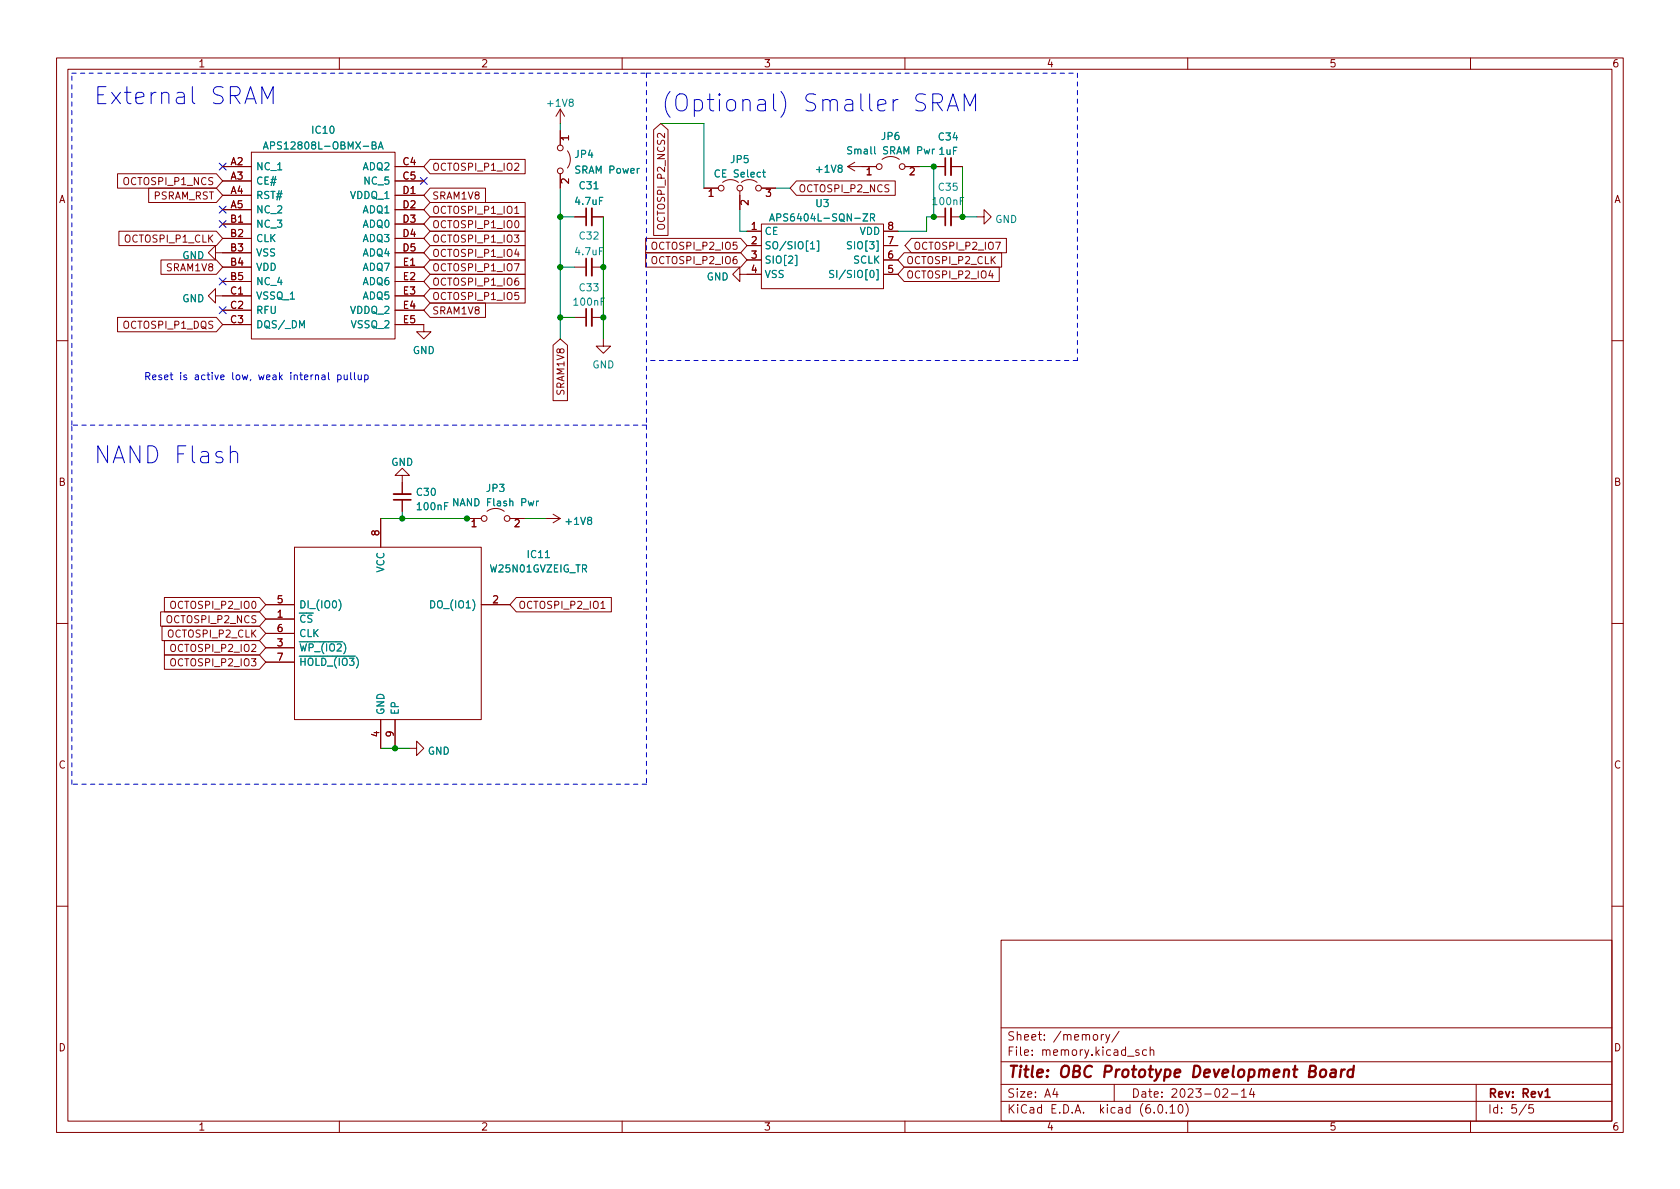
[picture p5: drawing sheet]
<svg xmlns="http://www.w3.org/2000/svg" width="297mm" height="210mm" viewBox="0 0 297 210" stroke-linecap="round" stroke-linejoin="round" font-family="sans-serif">
<g fill="none" stroke="#840000" stroke-width=".18">
<path d="M10 10.2h277v190.1h-277zM12 12.2h273v186.1h-273zM60 10.2v2M99.1 19.3v2.5M99.1 19.3l-.8 1.3M99.1 19.3l.7 1.3M110 10.2v2M160 10.2v2M210 10.2v2M260 10.2v2M20.8 30.7h17.5l1.1 1.3-1.1 1.3h-17.5zM26.3 33.3h12l1.1 1.2-1.1 1.3h-12z"/>
<path d="M39.4 29.5h5M39.4 32h5M39.4 34.5h5M39.4 37.1h5M39.4 39.6h5M44.4 26.9h25.4v33h-25.4zM69.8 29.5h5.1M69.8 32h5.1M69.8 34.5h5.1M69.8 37.1h5.1M69.8 39.6h5.1M76 28.2h16.9v2.5h-16.9l-1.1-1.2z"/>
<path d="M76 38.3h16.9v2.6h-16.9l-1.1-1.3zM76 35.8h16.9v2.5h-16.9l-1.1-1.2zM76 33.3h9.8v2.5h-9.8l-1.1-1.3zM91 37.7h.7M99.1 23.1v2.5M99.1 30.7v2.6M100.3 26.7a2.54 2.54 0 0 1 0 3M101.6 38.3h2M104.6 38.3h2.1M115.6 22.9l1.2-1.1 1.3 1.1v18.7h-2.5zM124.5 33.3h2.5M127.8 32.3a2.26 2.26 0 0 1 2.8 0"/>
<path d="M130.8 33.8v3.3M131.1 32.3a2.26 2.26 0 0 1 2.8 0M134.6 39.6h21.6v11.4h-21.6zM134.6 33.3h2.6M140.8 32h17.5v2.5h-17.5l-1.1-1.2zM149.9 29.5h5M149.9 29.5l1.2 .7M151.1 28.7l-1.2 .8M156 28.2a2.54 2.54 0 0 1 3 0M160 29.5h2.6M165.1 29.5h2M165.1 38.3h2"/>
<path d="M168.1 29.5h2.1M168.1 38.3h2.1M172.7 38.3h1.3v-1.2l1.3 1.2-1.3 1.3v-1.3M20.8 56.1h17.5l1.1 1.3-1.1 1.3h-17.5zM21 40.9h17.3l1.1 1.3-1.1 1.2h-17.3zM28.5 46h9.8l1.1 1.2-1.1 1.3h-9.8zM38.1 44.7v-1.3l-1.3 1.3 1.3 1.3v-1.3h6.3M38.1 52.3v-1.3l-1.3 1.3 1.3 1.3v-1.3h6.3M39.4 42.2h5M39.4 47.2h5M39.4 49.8h5M39.4 54.9h5"/>
<path d="M39.4 57.4h5M69.8 57.4h5.1v1.3h1.3l-1.3 1.2-1.2-1.2h1.2M69.8 42.2h5.1M69.8 44.7h5.1M69.8 47.2h5.1M69.8 49.8h5.1M69.8 52.3h5.1M69.8 54.9h5.1M76 40.9h16.9v2.5h-16.9l-1.1-1.2zM76 43.4h16.9v2.6h-16.9l-1.1-1.3zM76 46h16.9v2.5h-16.9l-1.1-1.3zM76 51h16.9v2.6h-16.9l-1.1-1.3z"/>
<path d="M76 48.5h16.9v2.5h-16.9l-1.1-1.2zM76 53.6h9.8v2.5h-9.8l-1.1-1.2zM101.6 47.2h2M101.6 56.1h2M104.6 47.2h2.1M104.6 56.1h2.1M106.7 59.9v1.3h1.2l-1.2 1.3-1.3-1.3h1.3M114.2 44.7h16.8l1.1 1.3-1.1 1.2h-16.8zM114.2 42.2h16.8l1.1 1.2-1.1 1.3h-16.8zM130.8 48.5v-1.3l-1.3 1.3 1.3 1.3v-1.3h3.8M132.1 40.9h2.5M132.1 43.4h2.5"/>
<path d="M132.1 46h2.5M156.2 40.9h2.5M156.2 43.4h2.5M156.2 46h2.5M156.2 48.5h2.5M159.9 47.2h16.8v2.6h-16.8l-1.2-1.3zM159.9 44.7h17.2v2.5h-17.2l-1.2-1.2zM161.1 42.2h16.8v2.5h-16.8l-1.1-1.3zM10 60.2h2M97.8 61l1.3-1.1 1.2 1.1v9.8h-2.5zM285 60.2h2M52.1 96.8h33v30.4h-33z"/>
<path d="M67.3 91.7v5.1M71.1 84.1h1.3l-1.3-1.3-1.3 1.3h1.3v3.3M71.1 88.4v2M82.5 91.7h2.6M86.1 90.4a2.54 2.54 0 0 1 3.1 0M90.2 91.7h2.5M96.5 91.7h2.6M97.8 90.9l1.3 .8M99.1 91.7l-1.3 .8M10 110.2h2M28.4 108.2h17.5l1.1 1.3-1.1 1.2h-17.5zM28.6 110.7h17.3l1.1 1.3-1.1 1.3h-17.3z"/>
<path d="M29.1 115.8h16.8l1.1 1.3-1.1 1.3h-16.8zM29.1 105.7h16.8l1.1 1.2-1.1 1.3h-16.8zM29.1 113.3h16.8l1.1 1.2-1.1 1.3h-16.8zM47 109.5h5.1M47 106.9h5.1M47 114.5h5.1M47 112h5.1M47 117.1h5.1M85.1 106.9h5.1M91.3 105.7h16.8v2.5h-16.8l-1.1-1.3zM106.2 107.6h.8M285 110.2h2"/>
<path d="M67.3 127.2v5.1M69.8 127.2v5.1M72.4 132.3h1.3v-1.2l1.2 1.2-1.2 1.3v-1.3M10 160.2h2M177 166.3h108v32h-108zM285 160.2h2M60 198.3v2M110 198.3v2M160 198.3v2M177 194.8h108M177 191.8h108M177 187.8h108"/>
<path d="M177 181.8h108M186.5 192.5l-.4 1h1M186.9 193v1M194.7 182.9v1M195.1 182.9l-.2 .1-.2 .2M195.5 182.9l.4 1M196.2 182.9l-.5 1.4-.2 .1M197 191.8v3M197.9 182.4l-1.3 1.9M201.4 185.7l-.4-.1-.2 .2 .1 .3 .5 .1v.4h-.6M202.7 185.7l-.4-.1-.3 .3v.4l.1 .3h.6M203.4 185.8l.2-.2 .3 .1 .1 .9"/>
<path d="M203.4 185.1v1.5M204.9 195.4l.2-.1a.81 .81 0 0 1 .6 .7 .81 .81 0 0 1-.3 .8h-.2a.81 .81 0 0 1-.6-.6 .81 .81 0 0 1 .3-.8zM206.2 196.7v.1M206.9 195.8l.4-.5v1.5M206.9 196.8h.8M208.5 195.4l.1-.1a.81 .81 0 0 1 .6 .7 .81 .81 0 0 1-.3 .8h-.1a.81 .81 0 0 1-.6-.6 .81 .81 0 0 1 .3-.8zM209.6 195.1a1.72 1.72 0 0 1 0 2.3M210 198.3v2M216.2 192.7l.6-.2 .2 .2 .1 .3-1 1h1M217.7 193.5h1.2M219.5 193l.4-.5v1.5M219.5 194h.9"/>
<path d="M221.3 192.5l-.4 1h1M221.6 193v1M260 198.3v2M261 191.8v6.5M269.9 195.3l-1.3 1.9M271.1 195.3h-.7l-.1 .7 .2-.1 .5 .1 .2 .2-.1 .5-.2 .1-.6-.1"/>
<circle cx="99.1" cy="30.2" r=".51"/>
<circle cx="99.1" cy="26.2" r=".51"/>
<circle cx="127.5" cy="33.3" r=".51"/>
<circle cx="130.8" cy="33.3" r=".51"/>
<circle cx="134.1" cy="33.3" r=".51"/>
<circle cx="155.4" cy="29.5" r=".51"/>
<circle cx="159.5" cy="29.5" r=".51"/>
<circle cx="85.6" cy="91.7" r=".51"/>
<circle cx="89.7" cy="91.7" r=".51"/>
</g>
<path d="M103.6 36.8v3.1M167.1 27.9v3.1M167.1 36.8v3.1M103.6 45.7v3.1M103.6 54.6v3.1M69.6 88.4h3M273.2 193l.4-.5v1.5M273.2 194h.9" fill="none" stroke="#840000" stroke-width=".3"/>
<path d="M233.6 189.3a.52 .52 0 0 1 .5-.2 .52 .52 0 0 1 .4 .4l-.1 .6a.55 .55 0 0 1-.5 .4 .55 .55 0 0 1-.5-.4zM235.4 189.2l.2-.1 .5 .1v1.3M236.2 189.6l-.7 .1a.4 .4 0 0 0-.3 .3 .4 .4 0 0 0 .2 .5l.7-.1M237.2 189.1l-.2 1.4M237.8 189.1l-.4 .1-.2 .3M239.3 189.2a.66 .66 0 0 0-1 .3l-.1 .6 .2 .3 .2 .1 .5-.1M239.4 188.5l-.3 2" fill="none" stroke="#840000" stroke-width=".4"/>
<g fill="none" stroke="#008484" stroke-width=".18">
<path d="M46.6 26.4l.4-1.3 .4 1.3M46.7 26h.6M66.9 26.4l.4-1.3 .4 1.3M67 26h.6M134.8 30.5h.5M135 30v1.1l.3 .2M136.1 39.1l.4-1.3 .4 1.3M136.2 38.7h.6M150.6 26l-.5-.1-.2 .2v.3l.6 .3 .1 .3-.3 .2h-.4M153.9 38.5l.6-.1 .1-.2v-.3l-.7-.1v1.3M154.2 38.5l.4 .6M164.9 26.4v.8"/>
<path d="M165.2 26.4l-.3 .2M53 58v-1.3l.4 .9 .4-.9v1.3M140.6 45.2h.3v1.8h-.3M143.3 44h.7M144.5 42.6h.3v1.8h-.3M147.4 47.9l-.5-.1-.2 .1v.4l.6 .2 .1 .3-.2 .3-.5-.1M150.5 42.8l-.4-.1-.2 .2v.3l.5 .3 .1 .3-.2 .2-.5-.1M94.9 88.6v.8M95.2 88.6l-.3 .2M59.9 106.1a1.46 1.46 0 0 1 0 1.9M76.1 106.2a.64 .64 0 0 1 .8 .7 .64 .64 0 0 1-.8 .6z"/>
</g>
<path d="M104.6 36.8v3.1M168.1 27.9v3.1M168.1 36.8v3.1M104.6 45.7v3.1M104.6 54.6v3.1M69.6 87.4h3" fill="none" stroke="#840000" stroke-width=".33"/>
<g fill="none" stroke="#0000c2" stroke-width=".18">
<path d="M46.3 18.3v-3l1 2.2 1-2.2v3M164.9 18.2h1.2a.81 .81 0 0 0 .6-.8 .81 .81 0 0 0-.6-.8h-1.2v3M165.6 18.2l1 1.4M167.5 19.6l1-3 1 3M167.8 18.7h1.4M170.5 19.6v-3l1 2.1 1-2.1v3M56.9 66.4h.5l.1 .7M57.5 66.6l-.5 .1-.1 .1 .1 .3h.5M58.1 65.9v1.1l.2 .1M59.7 66.4l.4-.1 .2 .2-.1 .6h-.5M59.7 66.3v1.3M60.9 66.3v.8h.3l.2-.1"/>
<path d="M61.4 66.3v.8M62 65.9v1.1l.2 .1M62.7 65.9v1.1l.2 .1M63.3 66.3l.1 .8h.3l.2-.1M63.9 66.3v.8M64.5 66.4l.3-.1 .3 .2-.1 .6h-.5M64.5 66.3v1.3M40.7 80.1a.74 .74 0 0 1 1.3 .2v1.5"/>
</g>
<path d="M12.7 12.9h101.6M114.3 12.9h76.2M114.3 12.9v62.3M190.5 12.9v50.8M12.7 75.2v-62.3M114.3 75.2v63.5M114.3 75.2h-101.6M190.5 63.7h-76.2M12.7 138.7v-63.5M114.3 138.7h-101.6" fill="none" stroke="#0000c2" stroke-width=".18" stroke-dasharray=".8 .8"/>
<g fill="none" stroke="#008400" stroke-width=".18">
<path d="M99.1 38.3h2.5M99.1 21.8v1.3M99.1 33.3v26.6M106.7 38.3v21.6M116.8 21.8h7.7v11.5M130.8 37.1v3.8h1.3M137.2 33.3h2.5M162.6 29.5h2.5v8.8h-1.3v2.6h-5.1M170.2 29.5v8.8h2.5M99.1 56.1h2.5M99.1 47.2h2.5M67.3 91.7h16.5"/>
<path d="M71.1 90.4v1.3M92.7 91.7h3.8M67.3 132.3h5.1"/>
</g>
<path d="M38.8 36.5l1.2 1.2M38.8 28.8l1.2 1.3M38.8 39l1.2 1.2M40 36.5l-1.2 1.2M40 28.8l-1.2 1.3M40 39l-1.2 1.2M74.3 31.4l1.2 1.2M75.5 31.4l-1.2 1.2M38.8 54.2l1.2 1.3M38.8 49.2l1.2 1.2M40 54.2l-1.2 1.3M40 49.2l-1.2 1.2" fill="none" stroke="#000084" stroke-width=".18"/>
<g fill="#008400" stroke="#008400" stroke-width=".18">
<circle cx="106.7" cy="47.2" r=".46"/>
<circle cx="165.1" cy="29.5" r=".46"/>
<circle cx="170.2" cy="38.3" r=".46"/>
<circle cx="165.1" cy="38.3" r=".46"/>
<circle cx="99.1" cy="56.1" r=".46"/>
<circle cx="106.7" cy="56.1" r=".46"/>
<circle cx="99.1" cy="47.2" r=".46"/>
<circle cx="99.1" cy="38.3" r=".46"/>
<circle cx="69.8" cy="132.3" r=".46"/>
<circle cx="71.1" cy="91.7" r=".46"/>
<circle cx="82.5" cy="91.7" r=".46"/>
</g>
<g font-size="4.2" fill="#0000c2">
<text x="16.5" y="18.5">External SRAM</text>
<text x="116.8" y="19.7">(Optional) Smaller SRAM</text>
<text x="16.5" y="82">NAND Flash</text>
</g>
<text font-size="2.8" fill="#840000" x="178" y="190.6">Title: OBC Prototype Development Board</text>
<g font-size="2.1" fill="#840000">
<text x="178" y="184">Sheet: /memory/</text>
<text x="178" y="186.7">File: memory.kicad_sch</text>
<text x="178" y="196.9">KiCad E.D.A. kicad (6.0.10)</text>
<text x="178" y="194.1">Size: A4</text>
<text x="200" y="194.1">Date: 2023-02-14</text>
<text x="263" y="194.1">Rev: Rev1</text>
<text x="263" y="196.9">Id: 5/5</text>
</g>
<g font-size="1.8" fill="#840000">
<text x="35" y="11.9">1</text>
<text x="85" y="11.9">2</text>
<text x="135" y="11.9">3</text>
<text x="185" y="11.9">4</text>
<text x="235" y="11.9">5</text>
<text x="285" y="11.9">6</text>
<text x="40.8" y="29.2">A2</text>
<text x="71.3" y="29.2">C4</text>
<text x="100.6" y="24.9" transform="rotate(-90 100.6 24.9)">1</text>
<text x="10.3" y="35.9">A</text>
<text x="22.1" y="32.7">OCTOSPI_P1_NCS</text>
<text x="27" y="35.3">PSRAM_RST</text>
<text x="40.8" y="31.7">A3</text>
<text x="40.8" y="34.3">A4</text>
<text x="71.3" y="31.7">C5</text>
<text x="71.3" y="34.3">D1</text>
<text x="76.4" y="30.2">OCTOSPI_P1_IO2</text>
<text x="76.4" y="35.3">SRAM1V8</text>
<text x="100.6" y="32.5" transform="rotate(-90 100.6 32.5)">2</text>
<text x="125.2" y="34.8">1</text>
<text x="135.4" y="34.8">3</text>
<text x="141.1" y="34">OCTOSPI_P2_NCS</text>
<text x="153.2" y="31">1</text>
<text x="160.8" y="31">2</text>
<text x="285.3" y="35.9">A</text>
<text x="40.8" y="36.8">A5</text>
<text x="40.8" y="39.4">B1</text>
<text x="40.8" y="41.9">B2</text>
<text x="71.3" y="36.8">D2</text>
<text x="71.3" y="39.4">D3</text>
<text x="71.3" y="41.9">D4</text>
<text x="76.4" y="40.3">OCTOSPI_P1_IO0</text>
<text x="76.4" y="37.8">OCTOSPI_P1_IO1</text>
<text x="117.6" y="40.1" transform="rotate(-90 117.6 40.1)">OCTOSPI_P2_NCS2</text>
<text x="132.3" y="36.3" transform="rotate(-90 132.3 36.3)">2</text>
<text x="132.9" y="40.6">1</text>
<text x="157" y="40.6">8</text>
<text x="22.2" y="42.9">OCTOSPI_P1_CLK</text>
<text x="29.6" y="48">SRAM1V8</text>
<text x="40.8" y="44.4">B3</text>
<text x="40.8" y="47">B4</text>
<text x="71.3" y="44.4">D5</text>
<text x="71.3" y="47">E1</text>
<text x="76.4" y="42.9">OCTOSPI_P1_IO3</text>
<text x="76.4" y="45.4">OCTOSPI_P1_IO4</text>
<text x="76.4" y="48">OCTOSPI_P1_IO7</text>
<text x="115.7" y="46.7">OCTOSPI_P2_IO6</text>
<text x="115.7" y="44.2">OCTOSPI_P2_IO5</text>
<text x="132.9" y="43.2">2</text>
<text x="132.9" y="45.7">3</text>
<text x="157" y="45.7">6</text>
<text x="157" y="43.2">7</text>
<text x="160.2" y="46.7">OCTOSPI_P2_CLK</text>
<text x="161.4" y="44.2">OCTOSPI_P2_IO7</text>
<text x="40.8" y="49.5">B5</text>
<text x="40.8" y="52.1">C1</text>
<text x="71.3" y="49.5">E2</text>
<text x="71.3" y="52.1">E3</text>
<text x="76.4" y="53">OCTOSPI_P1_IO5</text>
<text x="76.4" y="50.5">OCTOSPI_P1_IO6</text>
<text x="132.9" y="48.3">4</text>
<text x="157" y="48.3">5</text>
<text x="160.2" y="49.2">OCTOSPI_P2_IO4</text>
<text x="22" y="58.1">OCTOSPI_P1_DQS</text>
<text x="40.8" y="54.6">C2</text>
<text x="40.8" y="57.1">C3</text>
<text x="71.3" y="54.6">E4</text>
<text x="71.3" y="57.1">E5</text>
<text x="76.4" y="55.6">SRAM1V8</text>
<text x="99.8" y="69.7" transform="rotate(-90 99.8 69.7)">SRAM1V8</text>
<text x="10.3" y="85.9">B</text>
<text x="285.3" y="85.9">B</text>
<text x="67.1" y="94.7" transform="rotate(-90 67.1 94.7)">8</text>
<text x="83.3" y="93.2">1</text>
<text x="90.9" y="93.2">2</text>
<text x="30.6" y="107.7">OCTOSPI_P2_IO0</text>
<text x="49" y="106.7">5</text>
<text x="87.1" y="106.7">2</text>
<text x="91.6" y="107.7">OCTOSPI_P2_IO1</text>
<text x="29.7" y="110.2">OCTOSPI_P2_NCS</text>
<text x="29.8" y="112.7">OCTOSPI_P2_CLK</text>
<text x="49" y="109.2">1</text>
<text x="49" y="111.8">6</text>
<text x="30.6" y="117.8">OCTOSPI_P2_IO3</text>
<text x="30.6" y="115.3">OCTOSPI_P2_IO2</text>
<text x="49" y="114.3">3</text>
<text x="49" y="116.8">7</text>
<text x="67.1" y="130.3" transform="rotate(-90 67.1 130.3)">4</text>
<text x="69.6" y="130.3" transform="rotate(-90 69.6 130.3)">9</text>
<text x="10.3" y="135.9">C</text>
<text x="285.3" y="135.9">C</text>
<text x="10.3" y="185.9">D</text>
<text x="285.3" y="185.9">D</text>
<text x="35" y="199.9">1</text>
<text x="85" y="199.9">2</text>
<text x="135" y="199.9">3</text>
<text x="185" y="199.9">4</text>
<text x="235" y="199.9">5</text>
<text x="285" y="199.9">6</text>
</g>
<g font-size="1.8" fill="#008484">
<text x="55.3" y="23.6">IC10</text>
<text x="97" y="18.9">+1V8</text>
<text x="47.8" y="26.4">APS12808L-OBMX-BA</text>
<text x="101.7" y="27.9">JP4</text>
<text x="129.2" y="28.8">JP5</text>
<text x="150.4" y="27.3">Small SRAM Pwr</text>
<text x="155.9" y="24.7">JP6</text>
<text x="166" y="24.8">C34</text>
<text x="166.1" y="27.4">1uF</text>
<text x="45.2" y="30.1">NC_1</text>
<text x="45.2" y="32.6">CE#</text>
<text x="45.2" y="35.2">RST#</text>
<text x="62" y="35.2">VDDQ_1</text>
<text x="64.2" y="30.1">ADQ2</text>
<text x="64.6" y="32.6">NC_5</text>
<text x="101.9" y="30.7">SRAM Power</text>
<text x="102.5" y="33.5">C31</text>
<text x="126.7" y="31.4">CE Select</text>
<text x="144.5" y="30.5">+1V8</text>
<text x="166" y="33.7">C35</text>
<text x="45.2" y="37.7">NC_2</text>
<text x="45.2" y="40.3">NC_3</text>
<text x="64.2" y="37.7">ADQ1</text>
<text x="64.2" y="40.3">ADQ0</text>
<text x="101.8" y="36.2">4.7uF</text>
<text x="135.1" y="41.5">CE</text>
<text x="137.4" y="39.1">APS6404L-SQN-ZR</text>
<text x="144.3" y="36.6">U3</text>
<text x="152" y="41.5">VDD</text>
<text x="165.1" y="36.3">100nF</text>
<text x="175.9" y="39.4">GND</text>
<text x="32.2" y="45.8">GND</text>
<text x="45.2" y="42.8">CLK</text>
<text x="45.2" y="45.3">VSS</text>
<text x="45.2" y="47.9">VDD</text>
<text x="64.2" y="42.8">ADQ3</text>
<text x="64.2" y="45.3">ADQ4</text>
<text x="64.2" y="47.9">ADQ7</text>
<text x="101.8" y="45.1">4.7uF</text>
<text x="102.5" y="42.3">C32</text>
<text x="135.1" y="44.1">SO/SIO[1]</text>
<text x="135.1" y="46.6">SIO[2]</text>
<text x="150.5" y="44.1">SIO[3]</text>
<text x="150.9" y="46.6">SCLK</text>
<text x="32.2" y="53.4">GND</text>
<text x="45.2" y="50.4">NC_4</text>
<text x="45.2" y="53">VSSQ_1</text>
<text x="64.2" y="50.4">ADQ6</text>
<text x="64.2" y="53">ADQ5</text>
<text x="102.5" y="51.5">C33</text>
<text x="124.9" y="49.6">GND</text>
<text x="135.1" y="49.1">VSS</text>
<text x="148.3" y="49.1">SI/SIO[0]</text>
<text x="45.2" y="55.5">RFU</text>
<text x="45.2" y="58">DQS/_DM</text>
<text x="62" y="55.5">VDDQ_2</text>
<text x="62.2" y="58">VSSQ_2</text>
<text x="101.6" y="54">100nF</text>
<text x="73" y="62.6">GND</text>
<text x="104.7" y="65.1">GND</text>
<text x="69.2" y="82.4">GND</text>
<text x="73.7" y="87.7">C30</text>
<text x="80.7" y="89.5">NAND Flash Pwr</text>
<text x="86.1" y="87">JP3</text>
<text x="73.9" y="90.2">100nF</text>
<text x="100.2" y="92.8">+1V8</text>
<text x="67.9" y="101.3" transform="rotate(-90 67.9 101.3)">VCC</text>
<text x="86.8" y="101.2">W25N01GVZEIG_TR</text>
<text x="93.4" y="98.7">IC11</text>
<text x="52.8" y="107.6">DI_(IO0)</text>
<text x="76.7" y="107.6">DO_(IO1)</text>
<text x="52.8" y="110.1">~{CS}</text>
<text x="52.8" y="112.6">CLK</text>
<text x="52.8" y="115.2">~{WP_(IO2})</text>
<text x="52.8" y="117.7">~{HOLD_(IO3})</text>
<text x="67.9" y="126.5" transform="rotate(-90 67.9 126.5)">GND</text>
<text x="70.5" y="126.5" transform="rotate(-90 70.5 126.5)">EP</text>
<text x="75.6" y="133.4">GND</text>
</g>
<text font-size="1.8" fill="#0000c2" x="25.4" y="67.2">Reset is active low, weak internal pullup</text>
</svg>
